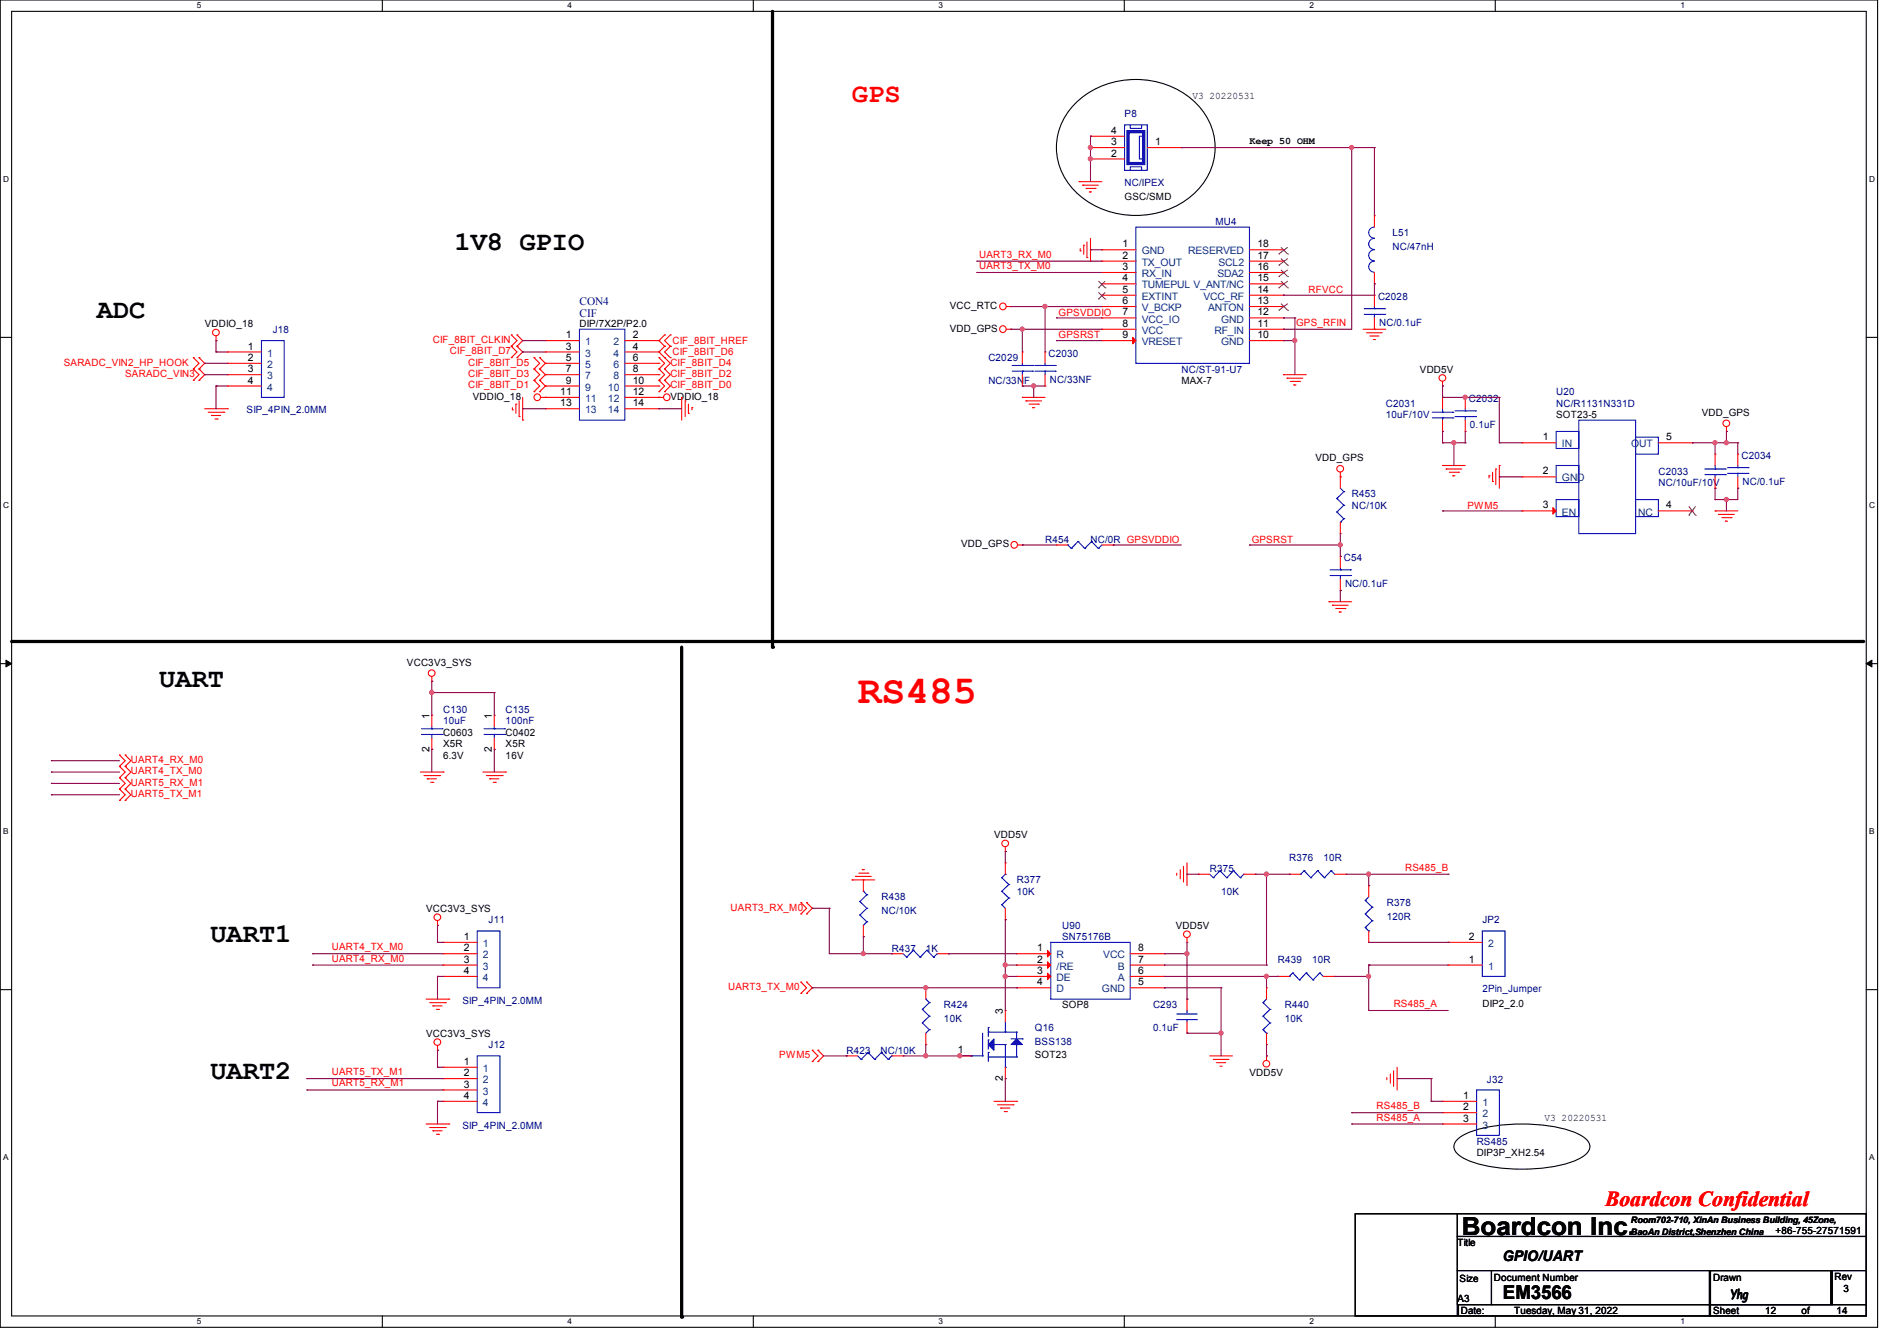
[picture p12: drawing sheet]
<svg xmlns="http://www.w3.org/2000/svg" width="297mm" height="210mm" viewBox="0 0 297 210" stroke-linecap="round" stroke-linejoin="round" font-family="sans-serif">
<path d="M0 0h294v207.9h-294zM1.8 1.8h290.4v204.3h-290.4z" fill="none" stroke="#000" stroke-width=".17"/>
<g fill="#fff">
<path d="M30.8 .2h.7v1.4h-.7z"/>
<path d="M30.8 206.2h.7v1.4h-.7z"/>
</g>
<path d="M59.9 0v1.8M59.9 206.1v1.8" fill="none" stroke="#000" stroke-width=".17"/>
<g fill="#fff">
<path d="M88.9 .2h.6v1.4h-.6z"/>
<path d="M88.9 206.2h.6v1.4h-.6z"/>
</g>
<path d="M117.9 0v1.8M117.9 206.1v1.8" fill="none" stroke="#000" stroke-width=".17"/>
<g fill="#fff">
<path d="M146.9 .2h.7v1.4h-.7z"/>
<path d="M146.9 206.2h.7v1.4h-.7z"/>
</g>
<path d="M176 0v1.8M176 206.1v1.8" fill="none" stroke="#000" stroke-width=".17"/>
<g fill="#fff">
<path d="M205 .2h.7v1.4h-.7z"/>
<path d="M205 206.2h.7v1.4h-.7z"/>
</g>
<path d="M234.1 0v1.8M234.1 206.1v1.8" fill="none" stroke="#000" stroke-width=".17"/>
<g fill="#fff">
<path d="M263.1 .2h.7v1.4h-.7z"/>
<path d="M263.1 206.2h.7v1.4h-.7z"/>
<path d="M.5 27.3h.9v1.4h-.9z"/>
<path d="M292.7 27.3h.8v1.4h-.8z"/>
<path d="M.5 78.4h.9v1.4h-.9z"/>
<path d="M292.7 78.4h.8v1.4h-.8z"/>
</g>
<path d="M0 52.8h1.8M292.2 52.8h1.8" fill="none" stroke="#000" stroke-width=".17"/>
<g fill="#fff">
<path d="M.5 129.5h.8v1.4h-.8z"/>
<path d="M292.7 129.5h.8v1.4h-.8z"/>
</g>
<path d="M0 103.9h1.8M292.2 103.9h1.8" fill="none" stroke="#000" stroke-width=".17"/>
<path d="M.9 103.4l.9 .5-.9 .5zM292.2 103.9l.9-.5v1z" fill="#000" stroke="#000" stroke-width=".16"/>
<g fill="#fff">
<path d="M.5 180.5h.8v1.4h-.8z"/>
<path d="M292.7 180.5h.8v1.4h-.8z"/>
</g>
<g fill="none" stroke="#000" stroke-width=".17">
<path d="M168.1 16.4a13.8 13.8 0 0 1 19.4 0 9.6 9.6 0 0 1-.9 14.2 13.9 13.9 0 0 1-18.5-.8 9.5 9.5 0 0 1 0-13.4zM0 155h1.8M292.2 155h1.8M228.1 178.5a10.5 10.5 0 0 1 5.7-2.1 27.7 27.7 0 0 1 12.5 .8 4.3 4.3 0 0 1 2.5 1.8 1.64 1.64 0 0 1-.9 2 14.8 14.8 0 0 1-6.6 1.9 26.5 26.5 0 0 1-11.1-1 4.3 4.3 0 0 1-2.5-1.8l-.1-.5 .1-.6zM212.2 190.1h16v16h-16zM228.2 190.1h64v3.5h-64zM228.2 193.6h64v5.4h-64zM228.2 199h5.3v5.3h-5.3zM233.5 199h53.4v5.3h-53.4zM267.6 199h.1M267.6 199v5.3M267.8 199h18.8v5.3h-18.8z"/>
<path d="M286.9 199h5.3v5.3h-5.3zM228.3 204.3h39.5v1.8h-39.5zM267.6 204.3h24.6v1.8h-24.6z"/>
</g>
<path d="M120.9 1.8v99.5M1.8 100.5h289.8M106.7 101.3v104.9" fill="none" stroke="#000" stroke-width=".51"/>
<g fill="#000">
<circle cx="120.9" cy="101.3" r=".25"/>
<circle cx="291.6" cy="100.5" r=".25"/>
<circle cx="106.7" cy="206.2" r=".25"/>
</g>
<g fill="none" stroke="#f00" stroke-width=".17">
<path d="M169 28.4h.1M169 28.4h3.5M169.1 39.3h.1M169.1 38.9v.4M169.5 29h.1M169.5 29h2.5M169.7 38.4h.1M169.7 38.4v1.4M170 29.5h1.4M170.2 37.9v2.4M170.6 30.1h.1M170.6 30.1h.3"/>
<path d="M170.7 24.9h.1M170.7 23.1h.1M170.7 21.3h.1M170.7 37.3v3.6M170.7 23.1h5.4M170.7 24.9h5.4M170.7 21.3h5.4M171.4 29.5h.1M172.5 39.1h.1M172.5 39.1h5.3M179.6 23.1h5.4M185 23.1h.1"/>
<path d="M195.6 39.1h5.4M201 39.1h.1M215.2 33.8h.1M215.2 33.8v1.8M30.3 56h.1M30.3 57.8h.1M30.3 59.6h.1M30.3 56l.9 .9-.9 .9M30.3 57.8l.9 .9-.9 .9M31.2 57.8h.1M31.2 56h.1M31.2 59.6h.1"/>
<path d="M31.2 56l.8 .9-.8 .9M31.2 57.8l.8 .9-.8 .9M33.8 53.3h.1M33.8 52.6v.7M35.6 55.1h.1M35.6 56.9h.1M35.6 58.7h.1M35.6 58.7h5.3M35.6 55.1h5.3M35.6 56.9h5.3M80.1 52.5h.1M80.1 54.2h.1"/>
<path d="M80.1 56h.1M80.1 52.5l.8 .8-.8 .9M80.1 54.2l.8 .9-.8 .9M80.9 54.2h.1M80.9 52.5h.1M80.9 56h.1M80.9 52.5l.9 .8-.9 .9M80.9 54.2l.9 .9-.9 .9M83.6 56h.1M83.6 57.8h.1M83.6 59.6h.1M83.6 56l.9 .9-.9 .9"/>
<path d="M83.6 57.8l.9 .9-.9 .9M83.6 59.6l.9 .9-.9 .8M84.5 57.8h.1M84.5 56h.1M84.5 59.6h.1M84.5 56l.9 .9M84.5 57.8l.9 .9M84.5 59.6l.9 .9M85.4 53.3h.1M85.4 55.1h.1M85.4 56.9h.1M85.4 58.7h.1"/>
<path d="M85.4 58.7h5.3M85.4 56.9l-.9 .9M85.4 58.7l-.9 .9M85.4 55.1h5.3M85.4 56.9h5.3M85.4 53.3h5.3M97.8 58.7h5.4M97.8 55.1h5.4M97.8 56.9h5.4M97.8 53.3h5.4M103.2 57.8h.1M103.2 56h.1"/>
<path d="M103.2 59.6h.1M103.2 53.3h.1M103.2 55.1h.1M103.2 56.9h.1M103.2 58.7h.1M103.2 55.1l1.7 1.8-.8 .9M103.2 56l.9 .9-.9 .9M103.2 57.8l.9 .9-.9 .9M103.2 59.6l.9 .9-.9 .8M103.2 53.3l.9 .9M104.1 54.2h.1M104.1 56h.1"/>
<path d="M104.1 57.8h.1M104.1 59.6h.1M104.1 52.5h.1M104.1 54.2l-.9 .9M104.1 57.8l.8 .9-.8 .9M104.1 59.6l.8 .9-.8 .8M104.1 52.5l-.9 .8M104.9 56h.1M104.9 54.2h.1M104.9 52.5h.1M104.9 54.2l-.8 .9 .8 .9M104.9 52.5l-.8 .8 .8 .9"/>
<path d="M157.6 48h.7M157.6 51.6h.7M158.3 48h.1M158.3 51.6h.1M160.1 55.1h.1M160.1 55.1v1.8M160.1 58.7v1.8M163.6 55.1h.1M163.6 55.1v1.8M163.6 58.7v1.8M170.2 40.3h.1M170.7 40.9h.1"/>
<path d="M172.5 53.3h.1M172.5 49.8h.1M172.5 51.6h.1M172.5 42.7h.1M172.5 44.4h.1M172.5 46.2h.1M172.5 48h.1M172.5 40.9h.1M172.5 48h5.3M172.5 51.6h5.3M172.5 53.3h5.3M172.5 49.8h5.3"/>
<path d="M172.5 46.2h5.3M172.5 42.7h5.3M172.5 44.4h5.3M172.5 40.9h5.3M195.6 48h5.4M195.6 51.6h5.4M195.6 53.3h5.4M195.6 49.8h5.4M195.6 46.2h5.4M195.6 42.7h5.4M195.6 44.4h5.4M195.6 40.9h5.4"/>
<path d="M201 58.7h.1M201 46.2h.1M201 53.3h.1M201 51.6h.1M201 49.8h.1M201 48h.1M201 44.4h.1M201 42.7h.1M201 40.9h.1M201 58.7h3.5M201.5 59.2h.1M201.5 59.2h2.5"/>
<path d="M202 59.7h1.5M203.5 59.7h.1M213.4 51.6h3.6M214 52.1h2.4M214.5 52.6h1.4M215 53.2h.3M215.2 46.2h.1M215.2 51.6h.1M215.2 44.4h.1M215.2 42.7v1.7M215.2 46.2v1.8M215.2 49.8v1.8"/>
<path d="M225.8 59.7v.8M32 64h3.6M32.6 64.6h2.5M33.1 65.1h.1M33.1 65.1h1.4M33.7 65.6h.3M34 65.6h.1M35.1 64.6h.1M35.6 64h.1M35.6 60.5h.1M35.6 60.5h5.3M80.2 64.2h.1"/>
<path d="M80.2 63.8v.4M80.8 63.3h.1M80.8 63.3v1.4M81.3 65.2h.1M81.3 62.8v2.4M81.8 65.8h.1M81.8 62.2v3.6M83.6 61.3h.1M84.5 61.3h.1M84.7 62.2h6M85.4 62.2h.1M85.4 60.5h.1"/>
<path d="M85.4 64h.1M85.4 64h5.3M85.4 60.5l-.9 .8M85.4 60.5h5.3M97.8 64h5.4M97.8 62.2h6.1M97.8 60.5h5.4M103.2 62.2h.1M103.2 61.3h.1M103.2 60.5h.1M103.2 64h.1M104.1 61.3h.1"/>
<path d="M106.7 62.2h.1M106.7 62.2v3.6M107.3 62.8h.1M107.3 62.8v2.4M107.8 64.7h.1M107.8 63.3v1.4M108.3 63.8h.1M108.3 63.8v.4M160.1 62.2h.1M160.1 60.5h.1M160.1 62.2h3.5M160.6 62.8h.1"/>
<path d="M160.6 62.8h2.5M161.1 63.3h1.5M161.7 63.8h.1M161.7 63.8h.3M162.6 63.3h.1M163.6 60.5h.1M202.6 60.3h.1M202.6 60.3h.3M209.8 74.7h.1M209.8 74v2.5M225.8 60.5h.1M225.8 72.9h.1"/>
<path d="M225.8 67.6h.1M225.8 62.2h.1M225.8 62.2v1.8M225.8 65.8v1.8M225.8 72.9h3.6M226.4 73.4h.1M226.4 73.4h2.5M226.9 74h1.4M227.5 74.5h.1M227.5 74.5h.3M228.3 74h.1M229.4 62.2h.1"/>
<path d="M229.4 67.6h.1M229.4 62.2v1.8M229.4 65.8v1.8M233.1 74.5h.1M233.1 74.5v.3M233.7 75.4h.1M233.7 74v1.4M234.2 73.4h.1M234.2 73.4v2.5M234.7 72.9h.1M234.7 72.9v3.6M238.3 69.3h.1"/>
<path d="M238.3 74.7h.1M238.3 69.3h5.3M238.3 74.7h5.3M259.6 69.3h5.4M265 69.3h.1M268.5 76.5h.1M268.5 71.1h.1M268.5 71.1v1.8M268.5 74.7v1.8M270.3 67.6h.1M270.3 66.8v.8M272.1 71.1h.1"/>
<path d="M272.1 76.5h.1M272.1 71.1v1.8M272.1 74.7v1.8M159.3 85.3h.8M160.1 85.3h.1M165.4 85.3h.1M165.4 85.3h1.8M172.5 85.3h1.8M174.3 85.3h.1M208.1 94.2h.1M208.1 94.2h3.5M208.6 94.8h.1"/>
<path d="M208.6 94.8h2.5M209.1 95.3h1.5M209.7 95.8h.1M209.7 95.8h.3M209.8 83.6h.1M209.8 87.1h.1M209.8 92.5h.1M209.8 81.8v1.8M209.8 87.1v1.8M209.8 90.7v1.8M210.6 95.3h.1M238.3 80h.1"/>
<path d="M238.3 80h5.3M259.6 80h5.4M265 80h.1M268.5 80h.1M268.5 80h3.6M269.1 80.6h.1M269.1 80.6h2.4M269.6 81.1h1.4M270.1 81.6h.1M270.1 81.6h.4M271 81.1h.1M18.7 118.2h.1"/>
<path d="M18.7 118.2l.9 .9-.9 .9M19.6 118.2h.1M19.6 118.2l.9 .9-.9 .9M67.6 106.7h.1M67.6 112h.1M67.6 117.3h.1M67.6 106v.7M67.6 112v1.8M67.6 115.6v1.7M77.4 112h.1M77.4 117.3h.1M77.4 112v1.8"/>
<path d="M77.4 115.6v1.7M18.7 125.3h.1M18.7 123.6h.1M18.7 120h.1M18.7 121.8h.1M18.7 123.6l.9 .9-.9 .8M18.7 120l.9 .9-.9 .9M18.7 121.8l.9 .9-.9 .9M19.6 125.3h.1M19.6 123.6h.1M19.6 120h.1M19.6 121.8h.1"/>
<path d="M19.6 123.6l.9 .9-.9 .8M19.6 120l.9 .9-.9 .9M19.6 121.8l.9 .9-.9 .9M65.8 120.9h3.6M66.4 121.5h2.4M66.9 122h.1M66.9 122h1.4M67.4 122.5h.4M67.8 122.5h.1M68.8 121.5h.1M69.4 120.9h.1M75.6 120.9h3.6"/>
<path d="M76.2 121.5h2.4M76.7 122h.1M76.7 122h1.4M77.2 122.5h.4M77.6 122.5h.1M78.6 121.5h.1M79.2 120.9h.1M133.4 137.8h.1M133.4 137.8h3.5M133.9 137.2h.1M133.9 137.2h2.5M134.5 136.7h1.4"/>
<path d="M135 136.2h.1M135 136.2h.3M135.2 137.8h.1M135.2 137.8v1.8M135.9 136.7h.1M157.4 133.3h.1M157.4 135.1h.1M157.4 132.6v.7M157.4 135.1v1.8M184.2 136.7v.4M184.8 136.2v1.4M185.3 135.7v2.4"/>
<path d="M185.8 135.1v3.6M187.6 136.9h.1M187.6 136.9h1.8M194.7 136.9h1.8M196.5 136.9h.1M201.8 136.9h.1M201.8 136.9h1.8M209 136.9h1.7M210.7 136.9h.1M214.3 138.7h.1M214.3 138.7v1.8M66.7 156.5h3.6"/>
<path d="M67.3 157h2.4M67.8 157.5h.1M67.8 157.5h1.4M68.3 158.1h.4M68.5 144.9h.1M68.5 144.2v.7M68.7 158.1h.1M69.4 147.6h.1M69.4 149.4h.1M69.4 151.1h.1M69.4 152.9h.1M69.4 151.1h5.3"/>
<path d="M69.4 147.6h5.3M69.4 149.4h5.3M69.4 152.9h5.3M69.7 157h.1M70.3 156.5h.1M125.4 143.1h.1M125.4 141.4h.1M125.4 153.8h.1M125.4 155.6h.1M125.4 141.4l.9 .8-.9 .9M125.4 153.8l.9 .9-.9 .9M126.3 141.4h.1"/>
<path d="M126.3 143.1h.1M126.3 155.6h.1M126.3 153.8h.1M126.3 141.4l.9 .8-.9 .9M126.3 153.8l.9 .9-.9 .9M135.2 146.7h.1M135.2 144.9v1.8M139.6 149.4h.1M139.6 149.4h1.8M144.9 154.7h.1M144.9 154.7v1.8M146.7 149.4h1.8"/>
<path d="M148.5 149.4h.1M157.4 158.2h.1M157.4 144h.1M157.4 142.2v1.8M157.4 158.2v1.8M159.2 149.4h.1M159.2 151.1h.1M159.2 152.9h.1M159.2 154.7h.1M159.2 151.1h5.3M159.2 149.4h5.3M159.2 152.9h5.3"/>
<path d="M159.2 154.7h5.3M177 151.1h5.3M177 149.4h5.3M177 152.9h5.3M177 154.7h5.3M182.3 154.7h.1M182.3 152.9h.1M182.3 151.1h.1M182.3 149.4h.1M185.8 147.6h.1M185.8 156.5h.1M185.8 146.9v.7"/>
<path d="M185.8 156.5v1.7M198.3 154.7h.1M198.3 154.7v1.8M200.1 152.9h.1M200.1 152.9h1.7M207.2 152.9h1.8M209 152.9h.1M214.3 147.6h.1M214.3 145.8v1.8M226.7 151.1h.1M226.7 147.6h.1M226.7 151.1h5.4"/>
<path d="M226.7 147.6h5.4M66.7 176h3.6M67.3 176.6h2.4M67.8 177.1h.1M67.8 177.1h1.4M68.3 177.6h.4M68.5 164.5h.1M68.5 163.7v.8M68.7 177.6h.1M69.4 167.1h.1M69.4 168.9h.1M69.4 170.7h.1"/>
<path d="M69.4 172.5h.1M69.4 172.5h5.3M69.4 167.1h5.3M69.4 168.9h5.3M69.4 170.7h5.3M69.7 176.6h.1M70.3 176h.1M127.2 164.5h.1M127.2 166.2h.1M127.2 164.5l.9 .9-.9 .8M128.1 166.2h.1M128.1 164.5h.1"/>
<path d="M128.1 164.5l.8 .9-.8 .8M132.5 165.4h.1M132.5 165.4h1.8M139.6 165.4h1.8M141.4 165.4h.1M144.9 163.6h.1M144.9 161.8v1.8M150.3 165.4h.1M150.3 165.4h1.8M155.6 172.5h3.6M156.2 173h2.4M156.7 173.5h.1"/>
<path d="M156.7 173.5h1.4M157.2 174.1h.4M157.4 168.9h.1M157.4 167.1v1.8M157.6 174.1h.1M158.6 173h.1M159.2 172.5h.1M185.8 161.8h.1M185.8 160v1.8M189.4 165.4h3.6M189.9 165.9h2.5M190.5 166.4h1.4"/>
<path d="M191 167h.3M198.3 165.4h.1M198.3 163.6h.1M198.3 161.8v1.8M198.3 165.4v.7M217.1 168.7v.4M217.7 168.2v1.4M218.2 167.7v2.4M218.7 167.1v3.6M225.8 172.5h.1M225.8 174.2h.1M225.8 176h.1"/>
<path d="M225.8 176h5.4M225.8 172.5h5.4M225.8 174.2h5.4"/>
<circle cx="33.8" cy="52.1" r=".52"/>
<circle cx="157" cy="48" r=".52"/>
<circle cx="157" cy="51.5" r=".52"/>
<circle cx="225.8" cy="59.2" r=".52"/>
<circle cx="84.1" cy="62.2" r=".52"/>
<circle cx="104.4" cy="62.2" r=".52"/>
<circle cx="209.8" cy="73.4" r=".52"/>
<circle cx="270.3" cy="66.3" r=".52"/>
<circle cx="158.8" cy="85.3" r=".52"/>
<circle cx="67.6" cy="105.4" r=".52"/>
<circle cx="157.4" cy="132.1" r=".52"/>
<circle cx="68.5" cy="143.6" r=".52"/>
<circle cx="185.8" cy="146.3" r=".52"/>
<circle cx="68.5" cy="163.2" r=".52"/>
<circle cx="198.3" cy="166.6" r=".52"/>
</g>
<g fill="none" stroke="#00f" stroke-width=".17">
<path d="M176.1 19.6h3.5v7.1h-3.5zM177 19.6v.5h1.7v-.5M177 26.7v-.6h1.7v.6M177.8 35.6h17.8v21.3h-17.8zM178.4 21.3h.7v3.6h-.7zM215.2 39.1a.87 .87 0 0 0-.9 .9 .87 .87 0 0 0 .9 .9M215.2 37.3a.87 .87 0 0 0-.9 .9 .87 .87 0 0 0 .9 .9M215.2 35.6a.87 .87 0 0 0-.9 .8 .87 .87 0 0 0 .9 .9M40.9 53.3h3.6v8.9h-3.6zM90.7 51.6h7.1v14.2h-7.1zM158.5 58.1h3.2M158.5 57.2h3.2"/>
<path d="M160.1 57.2h.1M160.1 58.1h.1M160.1 56.9v.3M160.1 58.1v.6M161.7 58.1h.1M161.7 57.2h.1M162 58.1h3.2M162 57.2h3.2M163.6 57.2h.1M163.6 58.1h.1M163.6 56.9v.3M163.6 58.1v.6"/>
<path d="M165.2 58.1h.1M165.2 57.2h.1M213.6 49.2h3.2M213.6 48.3h3.2M215.2 48.3h.1M215.2 49.2h.1M215.2 40.9a.87 .87 0 0 0-.9 .9 .87 .87 0 0 0 .9 .8M215.2 48v.3M215.2 49.2v.6M216.8 49.2h.1M216.8 48.3h.1M209.3 78.1h.1"/>
<path d="M209.3 78.1l1.1 1M209.8 76.5l.6 .5M210.4 77h.1M210.4 79.1h.1M210.4 77l-1.1 1.1M210.4 79.1l-1.1 1.1M224.2 64.6h3.3M224.2 65.4h3.3M225.8 65.4h.1M225.8 64.6h.1M225.8 64v.6M225.8 65.4v.4"/>
<path d="M227.5 64.6h.1M227.5 65.4h.1M227.8 65.2h3.2M227.8 64.3h3.2M229.4 64.3h.1M229.4 65.2h.1M229.4 64v.3M229.4 65.2v.6M231 65.2h.1M231 64.3h.1M243.6 67.6h3.6v2.6h-3.6zM243.6 72.9h3.6v2.7h-3.6z"/>
<path d="M243.6 78.2h3.6v2.7h-3.6zM247.2 65.8h8.9v17.8h-8.9zM256.1 68.5h3.5v2.6h-3.5zM256.1 78.2h3.5v2.7h-3.5zM266.9 73.4h3.2M266.9 74.3h3.2M268.5 74.3h.1M268.5 73.4h.1M268.5 72.9v.5M268.5 74.3v.4M270.1 73.4h.1M270.1 74.3h.1"/>
<path d="M270.5 74.1h3.2M270.5 73.2h3.2M272.1 73.2h.1M272.1 74.1h.1M272.1 72.9v.3M272.1 74.1v.6M273.7 74.1h.1M273.7 73.2h.1M167.2 85.3h.1M167.2 85.3l.5 .6M167.7 85.9h.1M168.8 84.8h.1"/>
<path d="M168.8 84.8l1 1.1M168.8 84.8l-1.1 1.1M169.8 85.9h.1M170.9 84.8h.1M170.9 84.8l1.1 1.1M170.9 84.8l-1.1 1.1M172 85.9h.1M172.5 85.3l-.5 .6M208.2 90.1h3.3M208.2 89.2h3.3M209.3 80.2h.1M209.3 80.2l1.1 1"/>
<path d="M209.8 81.8h.1M209.8 89.2h.1M209.8 90.1h.1M209.8 88.9v.3M209.8 90.1v.6M210.4 81.2h.1M210.4 81.2l-.6 .6M211.5 90.1h.1M211.5 89.2h.1M66 115h3.2M66 114.1h3.2M67.6 114.1h.1"/>
<path d="M67.6 115h.1M67.6 113.8v.3M67.6 115v.6M69.2 115h.1M69.2 114.1h.1M75.8 115h3.2M75.8 114.1h3.2M77.4 114.1h.1M77.4 115h.1M77.4 113.8v.3M77.4 115v.6M79 115h.1"/>
<path d="M79 114.1h.1M135.2 139.6h.1M135.2 139.6l.5 .5M156.8 139.6h.1M156.8 137.5h.1M156.8 139.6l1.1 1M156.8 137.5l1.1 1M157.4 136.9h.1M157.4 136.9l-.6 .6M157.9 138.5h.1M157.9 138.5l-1.1 1.1M189.4 136.9l.5 .6"/>
<path d="M189.9 137.5h.1M191 136.4h.1M191 136.4l-1.1 1.1M191 136.4l1.1 1.1M192.1 137.5h.1M193.1 136.4h.1M193.1 136.4l-1 1.1M193.1 136.4l1.1 1.1M194.2 137.5h.1M194.7 136.9h.1M194.7 136.9l-.5 .6M203.6 136.9h.1"/>
<path d="M204.2 136.4h.1M204.2 136.4l1 1.1M204.2 136.4l-.6 .5M205.2 137.5h.1M206.3 136.4h.1M206.3 136.4l1 1.1M206.3 136.4l-1.1 1.1M207.3 137.5h.1M208.4 136.4h.1M208.4 136.4l.6 .5M208.4 136.4l-1.1 1.1M74.7 145.8h3.6v8.9h-3.6z"/>
<path d="M134.6 143.3h.1M134.6 141.2h.1M134.6 143.3l1.1 1.1M134.6 141.2l1.1 1M135.7 144.4h.1M135.7 142.2h.1M135.7 140.1h.1M135.7 144.4l-.5 .5M135.7 142.2l-1.1 1.1M135.7 140.1l-1.1 1.1M141.4 149.4l.5 .5M141.9 149.9h.1"/>
<path d="M143 148.8h.1M143 148.8l-1.1 1.1M143 148.8l1.1 1.1M144.1 149.9h.1M144.4 158.1h.1M144.4 158.1l1.1 1M144.9 156.5h.1M144.9 156.5l.6 .5M145.1 148.8h.1M145.1 148.8l-1 1.1M145.1 148.8l1.1 1.1M145.5 159.1h.1"/>
<path d="M145.5 157h.1M145.5 159.1l-1.1 1.1M145.5 157l-1.1 1.1M146.2 149.9h.1M146.7 149.4h.1M146.7 149.4l-.5 .5M156.8 141.7h.1M156.8 141.7l.6 .5M157.9 140.6h.1M157.9 140.6l-1.1 1.1M164.5 147.6h12.5v8.9h-12.5zM184.2 158.8h3.3"/>
<path d="M184.2 159.7h3.3M185.8 158.2v.6M185.8 159.7v.3M197.7 157h.1M197.7 159.1h.1M197.7 157l1.1 1.1M197.7 159.1l1.1 1.1M198.3 156.5l-.6 .5M198.8 158.1h.1M198.8 158.1l-1.1 1M201.8 152.9h.1M202.4 152.4h.1"/>
<path d="M202.4 152.4l-.6 .5M202.4 152.4l1.1 1.1M203.5 153.5h.1M204.5 152.4h.1M204.5 152.4l1.1 1.1M204.5 152.4l-1 1.1M205.6 153.5h.1M206.6 152.4h.1M206.6 152.4l.6 .5M206.6 152.4l-1 1.1M213.7 141h.1M213.7 143.1h.1"/>
<path d="M213.7 145.2h.1M213.7 141l1.1 1.1M213.7 143.1l1.1 1.1M213.7 145.2l.6 .6M214.3 145.8h.1M214.3 140.5l-.6 .5M214.8 142.1h.1M214.8 144.2h.1M214.8 142.1l-1.1 1M214.8 144.2l-1.1 1M232.1 145.8h3.5v7.1h-3.5zM74.7 165.4h3.6v8.8h-3.6z"/>
<path d="M134.3 165.4l.5 .5M134.8 165.9h.1M135.9 164.8h.1M135.9 164.8l-1.1 1.1M135.9 164.8l1 1.1M136.9 165.9h.1M138 164.8h.1M138 164.8l-1.1 1.1M138 164.8l1.1 1.1M139.1 165.9h.1M139.6 165.4h.1M139.6 165.4l-.5 .5"/>
<path d="M144.4 160.2h.1M144.4 160.2l1.1 1M145.5 161.2h.1M145.5 161.2l-.6 .6M152.1 165.4h.1M152.1 165.4h1.7M153.8 165.4h.1M153.8 161.8v3.6M154.7 164.8h.1M154.7 162.9h.1M154.7 160.9h.1M154.7 161.6h.1"/>
<path d="M154.7 160.9v1.4M154.7 162.9v1.4M154.7 164.8v1.4M154.7 165.5h4.5M154.7 161.6h4.5M155.6 163.6h1.8M157.4 161.6h.1M157.4 163.6h.1M157.4 167.1h.1M157.4 160v1.6M157.4 163.6v3.5M158.3 162.7h1.8"/>
<path d="M159.2 165.5h.1M159.2 163.6h.1M159.2 161.6h.1M159.2 161.6v1.1M159.2 163.6v1.9M160.1 162.7h.1M197.7 161.2h.1M197.7 161.2l.6 .6M198.3 161.8h.1M198.8 160.2h.1M198.8 160.2l-1.1 1M231.2 170.7h3.5v7.1h-3.5z"/>
</g>
<g fill="#00f" stroke="#00f" stroke-width=".17">
<path d="M154.7 163.6l.9-.9v1.8z"/>
<path d="M159.2 162.7l.9 .9h-1.8z"/>
</g>
<g fill="#f00" stroke="#f00" stroke-width=".17">
<path d="M164 148.8l.5 .6-.5 .5z"/>
<path d="M164 150.6l.5 .5-.5 .5z"/>
<path d="M164 152.4l.5 .5-.5 .5z"/>
<path d="M243.1 79.5l.5 .5-.5 .5z"/>
<path d="M177.3 52.8l.5 .5-.5 .5z"/>
</g>
<path d="M176.6 20.6h2.5v5h-2.5z" fill="none" stroke="#00f" stroke-width=".51"/>
<g fill="none" stroke="#804000" stroke-width=".16">
<path d="M200.2 39.8h.1M200.6 38.7l1 1.1M201.6 39.8h.1M201.6 38.7l-1.4 1.1M172 45.1h.1M172 46.8h.1M172 44l1 1.1M172 45.8l1 1M173 45.1h.1M173 46.8h.1M173 44l-1 1.1M173 45.8l-1 1"/>
<path d="M200.2 48.6h.1M200.2 45.1h.1M200.2 43.3h.1M200.2 41.5h.1M200.6 47.5l1 1.1M200.6 44l1 1.1M200.6 42.3l1 1M200.6 40.5l1 1M201.6 48.6h.1M201.6 45.1h.1M201.6 43.3h.1M201.6 41.5h.1"/>
<path d="M201.6 47.5l-1.4 1.1M201.6 44l-1.4 1.1M201.6 42.3l-1.4 1M201.6 40.5l-1.4 1M264.4 79.3l1.1 1.4M265.5 79.3l-1.1 1.4M264.4 80.7h.1M265.5 80.7h.1"/>
</g>
<g fill="none" stroke="#800040" stroke-width=".17">
<path d="M170.7 21.3h.1M170.7 23.1h.1M170.7 24.9h.1M170.7 39.1h.1M170.7 21.3v7.1M170.7 39.1h1.8M185 23.1h.1M185 23.1h30.2M211.6 23.1h.1M211.6 23.1v28.5h-10.6M215.2 23.1h.1M215.2 23.1v10.7"/>
<path d="M32 56.9h.1M32 58.7h.1M32 56.9h3.6M32 58.7h3.6M33.8 55.1h.1M33.8 53.3h.1M33.8 53.3v1.8M33.8 55.1h1.8M81.8 53.3h.1M81.8 55.1h.1M81.8 55.1h3.6M81.8 53.3h3.6"/>
<path d="M153 40.9h.1M153 42.7h.1M153 40.9h19.5M153 42.7h19.5M158.3 48h.1M158.3 51.6h.1M158.3 48h14.2M158.3 51.6h14.2M160.1 51.6h.1M160.1 51.6v3.5M163.6 48h.1M163.6 48v7.1"/>
<path d="M165.4 49.8h.1M165.4 53.3h.1M165.4 53.3h7.1M165.4 49.8h7.1M201 46.2h.1M201 49.8h.1M201 51.6h.1M201 53.3h.1M201 53.3h1.7M201 49.8h1.7M202.7 49.8h.1M202.7 53.3h.1"/>
<path d="M202.7 49.8v8.9M215.2 44.4h.1M215.2 44.4v1.8h-14.2M33.8 60.5h.1M33.8 60.5v3.5M33.8 60.5h1.8M81.8 64h.1M81.8 64h3.6M103.2 64h.1M103.2 64h3.5M160.1 60.5h.1M160.1 60.5h3.5"/>
<path d="M161.8 60.5h.1M161.8 60.5v1.7M225.8 60.5h.1M225.8 62.2h.1M225.8 69.3h.1M225.8 67.6h.1M225.8 60.5v1.7M225.8 67.6v1.7M225.8 62.2h8.9M225.8 69.3h3.6M227.6 69.3h.1M227.6 69.3v3.6"/>
<path d="M229.4 62.2h.1M229.4 69.3h.1M229.4 67.6v1.7M234.7 62.2h.1M234.7 69.3h.1M234.7 74.7h.1M234.7 62.2v7.1M234.7 69.3h3.6M234.7 74.7h3.6M265 69.3h.1M265 69.3h7.1M268.5 69.3h.1"/>
<path d="M268.5 76.5h.1M268.5 78.2h.1M268.5 69.3v1.8M268.5 76.5v1.7M270.3 67.6h.1M270.3 69.3h.1M270.3 78.2h.1M270.3 67.6v1.7M270.3 78.2v1.8M272.1 69.3h.1M272.1 76.5h.1M272.1 69.3v1.8"/>
<path d="M272.1 76.5v1.7h-3.6M160.1 85.3h.1M160.1 85.3h5.3M174.3 85.3h.1M174.3 85.3h10.7M195.6 85.3h.1M195.6 85.3h14.2M209.8 92.5h.1M209.8 85.3h.1M209.8 87.1h.1M209.8 83.6v3.5M209.8 92.5v1.7"/>
<path d="M225.8 80h.1M225.8 80h12.5M8 119.1h.1M8 119.1h10.7M67.6 108.5h.1M67.6 117.3h.1M67.6 106.7h.1M67.6 108.5h9.8M67.6 106.7v5.3M67.6 117.3v3.6M77.4 108.5h.1M77.4 117.3h.1"/>
<path d="M77.4 108.5v3.5M77.4 117.3v3.6M8 124.5h.1M8 122.7h.1M8 120.9h.1M8 124.5h10.7M8 122.7h10.7M8 120.9h10.7M157.4 133.3h.1M157.4 133.3v1.8M185.8 136.9h.1M185.8 136.9h1.8"/>
<path d="M196.5 136.9h5.3M198.3 136.9h.1M198.3 136.9v14.2M201.8 136.9h.1M210.7 136.9h16M214.3 136.9h.1M214.3 138.7h.1M214.3 136.9v1.8M226.7 136.9h.1M48.9 149.4h.1M48.9 151.1h.1M48.9 149.4h20.5"/>
<path d="M48.9 151.1h20.5M68.5 152.9h.1M68.5 147.6h.1M68.5 144.9h.1M68.5 144.9v2.7M68.5 152.9v3.6M68.5 152.9h.9M68.5 147.6h.9M127.2 142.2h.1M127.2 154.7h.1M127.2 142.2h2.6M127.2 154.7h32"/>
<path d="M129.8 142.2h.1M129.8 142.2v7.2h9.8M135.2 149.4h.1M135.2 146.7h.1M135.2 146.7v2.7M139.6 149.4h.1M148.5 149.4h.1M148.5 149.4h10.7M157.4 144h.1M157.4 151.1h.1M157.4 152.9h.1M157.4 152.9h1.8"/>
<path d="M157.4 151.1h1.8M157.4 144v14.2M159.2 154.7h.1M182.3 154.7h.1M182.3 152.9h17.8M182.3 149.4h3.5M182.3 151.1h16M182.3 154.7h8.9M185.8 149.4h.1M185.8 156.5h.1M185.8 147.6v8.9M191.2 154.7h.1"/>
<path d="M191.2 154.7v10.7M198.3 151.1h.1M198.3 152.9h.1M198.3 152.9v1.8M200.1 152.9h.1M209 152.9h5.3M214.3 151.1h.1M214.3 152.9h.1M214.3 158.2h.1M214.3 147.6h12.4M214.3 151.1h12.4M214.3 151.1v7.1"/>
<path d="M214.3 158.2h12.4M226.7 147.6h.1M48 168.9h.1M48 170.7h.1M48 168.9h21.4M48 170.7h21.4M68.5 172.5h.1M68.5 167.1h.1M68.5 164.5h.1M68.5 164.5v2.6M68.5 172.5v3.5M68.5 172.5h.9"/>
<path d="M68.5 167.1h.9M128.9 165.4h3.6M132.5 165.4h.1M141.4 165.4h10.7M144.9 165.4h.1M144.9 163.6v1.8M150.3 165.4h.1M152.1 165.4h.1M157.4 168.9h.1M157.4 168.9v3.6M185.8 161.8h.1M185.8 161.8h5.4"/>
<path d="M191.2 161.8h.1M198.3 165.4h.1M198.3 163.6v1.8M211.6 174.2h.1M211.6 176h.1M211.6 174.2h14.2M211.6 176h14.2M218.7 168.9h.1M218.7 168.9h5.4M224.1 172.5h.1M224.1 168.9h.1M224.1 172.5h1.7"/>
<path d="M224.1 168.9v3.6"/>
</g>
<g fill="#f0f" stroke="#f0f" stroke-width=".17">
<circle cx="67.6" cy="108.4" r=".32"/>
<circle cx="198.3" cy="136.9" r=".32"/>
<circle cx="214.3" cy="136.9" r=".32"/>
<circle cx="157.4" cy="151.1" r=".32"/>
<circle cx="135.1" cy="149.3" r=".32"/>
<circle cx="185.8" cy="149.3" r=".32"/>
<circle cx="157.4" cy="152.9" r=".32"/>
<circle cx="198.3" cy="152.9" r=".32"/>
<circle cx="214.3" cy="152.9" r=".32"/>
<circle cx="144.9" cy="154.7" r=".32"/>
<circle cx="191.2" cy="161.8" r=".32"/>
<circle cx="144.9" cy="165.3" r=".32"/>
<circle cx="150.3" cy="165.3" r=".32"/>
<circle cx="170.7" cy="23.1" r=".32"/>
<circle cx="211.6" cy="23.1" r=".32"/>
<circle cx="170.7" cy="24.9" r=".32"/>
<circle cx="163.6" cy="48" r=".32"/>
<circle cx="160" cy="51.5" r=".32"/>
<circle cx="202.7" cy="53.3" r=".32"/>
<circle cx="161.8" cy="60.4" r=".32"/>
<circle cx="229.4" cy="62.2" r=".32"/>
<circle cx="227.6" cy="69.3" r=".32"/>
<circle cx="268.5" cy="69.3" r=".32"/>
<circle cx="270.3" cy="69.3" r=".32"/>
<circle cx="270.3" cy="78.2" r=".32"/>
<circle cx="209.8" cy="85.3" r=".32"/>
</g>
<text font-size="6.2" fill="#f00" x="134.3" y="110.1">RS485</text>
<text font-size="4.2" fill="#f00" x="133.4" y="16">GPS</text>
<g font-size="4.2">
<text x="71.2" y="39.1">1V8 GPIO</text>
<text x="15.2" y="49.8">ADC</text>
<text x="24.9" y="107.6">UART</text>
<text x="32.9" y="147.6">UART1</text>
<text x="32.9" y="168.9">UART2</text>
</g>
<text font-size="3.9" x="228.9" y="193.3">Boardcon Inc.</text>
<text font-size="3.3" fill="#f00" x="251.3" y="188.9">Boardcon Confidential</text>
<text font-size="3" x="235.3" y="203.5">EM3566</text>
<text font-size="2.3" x="235.3" y="197.5">GPIO/UART</text>
<text font-size="2.1" x="270.9" y="203.4">Yhg</text>
<g font-size="1.8" fill="#000080">
<text x="90.7" y="47.8">CON4</text>
<text x="90.7" y="49.6">CIF</text>
</g>
<g font-size="1.6">
<text x="186.7" y="15.5">V3 20220531</text>
<text x="174" y="22.7">3</text>
<text x="174" y="21">4</text>
<text x="180.9" y="22.7">1</text>
<text x="195.6" y="22.6">Keep 50 OHM</text>
<text x="174" y="24.5">2</text>
<text x="176.1" y="31.3">GSC/SMD</text>
<text x="175.7" y="38.7">1</text>
<text x="175.7" y="40.5">2</text>
<text x="196.9" y="40.5">17</text>
<text x="196.9" y="38.7">18</text>
<text x="175.7" y="42.3">3</text>
<text x="175.7" y="44.1">4</text>
<text x="175.7" y="45.8">5</text>
<text x="175.7" y="47.6">6</text>
<text x="196.9" y="45.8">14</text>
<text x="196.9" y="47.6">13</text>
<text x="196.9" y="44.1">15</text>
<text x="196.9" y="42.3">16</text>
<text x="32" y="51.2">VDDIO_18</text>
<text x="88.6" y="53">1</text>
<text x="90.7" y="51.2">DIP/7X2P/P2.0</text>
<text x="99.1" y="53">2</text>
<text x="148.7" y="48.4">VCC_RTC</text>
<text x="148.7" y="51.9">VDD_GPS</text>
<text x="175.7" y="53">9</text>
<text x="175.7" y="49.4">7</text>
<text x="175.7" y="51.2">8</text>
<text x="196.9" y="53">10</text>
<text x="196.9" y="51.2">11</text>
<text x="196.9" y="49.4">12</text>
<text x="38.8" y="54.7">1</text>
<text x="38.8" y="56.5">2</text>
<text x="38.8" y="58.3">3</text>
<text x="88.6" y="54.7">3</text>
<text x="88.6" y="56.5">5</text>
<text x="88.6" y="58.3">7</text>
<text x="99.1" y="54.7">4</text>
<text x="99.1" y="56.5">6</text>
<text x="99.1" y="58.3">8</text>
<text x="222.3" y="58.3">VDD5V</text>
<text x="38.8" y="60.1">4</text>
<text x="74" y="62.6">VDDIO_18</text>
<text x="87.7" y="61.8">11</text>
<text x="87.7" y="63.6">13</text>
<text x="88.6" y="60.1">9</text>
<text x="99.1" y="60.1">10</text>
<text x="99.1" y="61.8">12</text>
<text x="99.1" y="63.6">14</text>
<text x="105" y="62.6">VDDIO_18</text>
<text x="185" y="60.1">MAX-7</text>
<text x="243.6" y="65.4">SOT23-5</text>
<text x="266.4" y="65.1">VDD_GPS</text>
<text x="241.5" y="69">1</text>
<text x="260.9" y="69">5</text>
<text x="206" y="72.2">VDD_GPS</text>
<text x="241.5" y="74.3">2</text>
<text x="241.5" y="79.6">3</text>
<text x="260.9" y="79.6">4</text>
<text x="150.5" y="85.7">VDD_GPS</text>
<text x="63.7" y="104.2">VCC3V3_SYS</text>
<text x="67.2" y="112.6" transform="rotate(-90 67.2 112.6)">1</text>
<text x="77" y="112.6" transform="rotate(-90 77 112.6)">1</text>
<text x="67.2" y="117.7" transform="rotate(-90 67.2 117.7)">2</text>
<text x="69.4" y="115.2">C0603</text>
<text x="69.4" y="117">X5R</text>
<text x="69.4" y="118.8">6.3V</text>
<text x="77" y="117.7" transform="rotate(-90 77 117.7)">2</text>
<text x="79.2" y="115.2">C0402</text>
<text x="79.2" y="117">X5R</text>
<text x="79.2" y="118.8">16V</text>
<text x="155.6" y="131.2">VDD5V</text>
<text x="66.7" y="142.8">VCC3V3_SYS</text>
<text x="72.6" y="147.2">1</text>
<text x="72.6" y="149">2</text>
<text x="162.4" y="149">1</text>
<text x="178.2" y="149">8</text>
<text x="184.1" y="145.5">VDD5V</text>
<text x="230" y="147.2">2</text>
<text x="72.6" y="150.7">3</text>
<text x="72.6" y="152.5">4</text>
<text x="162.4" y="150.7">2</text>
<text x="162.4" y="152.5">3</text>
<text x="162.4" y="154.3">4</text>
<text x="178.2" y="154.3">5</text>
<text x="178.2" y="152.5">6</text>
<text x="178.2" y="150.7">7</text>
<text x="230" y="150.7">1</text>
<text x="157" y="158.8" transform="rotate(-90 157 158.8)">3</text>
<text x="166.3" y="157.9">SOP8</text>
<text x="232.1" y="157.7">DIP2_2.0</text>
<text x="66.7" y="162.3">VCC3V3_SYS</text>
<text x="72.6" y="166.8">1</text>
<text x="150" y="165">1</text>
<text x="162" y="165.7">SOT23</text>
<text x="72.6" y="168.5">2</text>
<text x="72.6" y="170.3">3</text>
<text x="72.6" y="172.1">4</text>
<text x="157" y="169.2" transform="rotate(-90 157 169.2)">2</text>
<text x="195.6" y="168.6">VDD5V</text>
<text x="229.1" y="172.1">1</text>
<text x="229.1" y="173.9">2</text>
<text x="229.1" y="175.6">3</text>
<text x="241.8" y="175.5">V3 20220531</text>
<text x="231.2" y="181">DIP3P_XH2.54</text>
<text x="228.2" y="195.1">Title</text>
<text x="278" y="193.3">+86-755-27571591</text>
<text x="228.2" y="204">A3</text>
<text x="228.5" y="200.7">Size</text>
<text x="233.9" y="200.6">Document Number</text>
<text x="268.2" y="200.6">Drawn</text>
<text x="287.2" y="200.4">Rev</text>
<text x="288.6" y="202.4">3</text>
<text x="228.7" y="205.7">Date:</text>
<text x="237.1" y="205.7">Tuesday, May 31, 2022</text>
<text x="268.2" y="205.7">Sheet</text>
<text x="276.4" y="205.7">12</text>
<text x="282" y="205.7">of</text>
<text x="287.5" y="205.7">14</text>
</g>
<g font-size="1.6" fill="#000080">
<text x="176.1" y="18.3">P8</text>
<text x="176.1" y="29.2">NC/IPEX</text>
<text x="190.3" y="35.2">MU4</text>
<text x="218" y="37">L51</text>
<text x="218" y="39.1">NC/47nH</text>
<text x="215.7" y="46.9">C2028</text>
<text x="42.7" y="52.1">J18</text>
<text x="215.9" y="51.1">NC/0.1uF</text>
<text x="154.7" y="56.6">C2029</text>
<text x="164.2" y="55.8">C2030</text>
<text x="164.3" y="59.9">NC/33NF</text>
<text x="185" y="58.3">NC/ST-91-U7</text>
<text x="38.6" y="64.7">SIP_4PIN_2.0MM</text>
<text x="154.7" y="60.1">NC/33NF</text>
<text x="217" y="63.7">C2031</text>
<text x="217" y="65.4">10uF/10V</text>
<text x="230" y="62.9">C2032</text>
<text x="243.6" y="61.9">U20</text>
<text x="243.6" y="63.7">NC/R1131N331D</text>
<text x="230.1" y="67.1">0.1uF</text>
<text x="272.6" y="71.8">C2034</text>
<text x="211.6" y="77.9">R453</text>
<text x="259.6" y="74.3">C2033</text>
<text x="259.6" y="76.1">NC/10uF/10V</text>
<text x="272.8" y="75.9">NC/0.1uF</text>
<text x="211.6" y="79.7">NC/10K</text>
<text x="163.6" y="85">R454</text>
<text x="170.7" y="85">NC/0R GPSVDDIO</text>
<text x="210.4" y="87.8">C54</text>
<text x="210.6" y="91.9">NC/0.1uF</text>
<text x="69.4" y="111.7">C130</text>
<text x="69.4" y="113.5">10uF</text>
<text x="79.2" y="111.7">C135</text>
<text x="79.2" y="113.5">100nF</text>
<text x="189.4" y="136.6">R375</text>
<text x="201.9" y="134.8">R376</text>
<text x="207.2" y="134.8">10R</text>
<text x="138" y="141">R438</text>
<text x="138" y="143.1">NC/10K</text>
<text x="159.2" y="138.3">R377</text>
<text x="159.2" y="140.1">10K</text>
<text x="191.2" y="140.1">10K</text>
<text x="217.1" y="141.9">R378</text>
<text x="76.5" y="144.6">J11</text>
<text x="139.6" y="149">R437</text>
<text x="145" y="149">1K</text>
<text x="166.3" y="145.5">U90</text>
<text x="166.3" y="147.2">SN75176B</text>
<text x="217.1" y="144">120R</text>
<text x="232.1" y="144.6">JP2</text>
<text x="200.1" y="150.8">R439</text>
<text x="205.4" y="150.8">10R</text>
<text x="232.1" y="155.4">2Pin_Jumper</text>
<text x="72.4" y="157.2">SIP_4PIN_2.0MM</text>
<text x="147.8" y="157.9">R424</text>
<text x="147.8" y="160">10K</text>
<text x="162" y="161.5">Q16</text>
<text x="180.5" y="157.9">C293</text>
<text x="180.5" y="161.5">0.1uF</text>
<text x="201.1" y="157.9">R440</text>
<text x="201.1" y="160">10K</text>
<text x="76.5" y="164.1">J12</text>
<text x="132.5" y="165">R423</text>
<text x="137.8" y="165">NC/10K</text>
<text x="162" y="163.6">BSS138</text>
<text x="232.8" y="169.6">J32</text>
<text x="72.4" y="176.7">SIP_4PIN_2.0MM</text>
<text x="231.2" y="179.2">RS485</text>
</g>
<g font-size="1.6" fill="#f00">
<text x="153.3" y="40.3">UART3_RX_M0</text>
<text x="153.3" y="42.1">UART3_TX_M0</text>
<text x="204.9" y="45.9">RFVCC</text>
<text x="67.8" y="53.7">CIF_8BIT_CLKIN</text>
<text x="105.3" y="53.9">CIF_8BIT_HREF</text>
<text x="165.7" y="49.4">GPSVDDIO</text>
<text x="165.7" y="53">GPSRST</text>
<text x="202.9" y="51">GPS_RFIN</text>
<text x="10" y="57.3">SARADC_VIN2_HP_HOOK</text>
<text x="19.6" y="59.1">SARADC_VIN3</text>
<text x="70.4" y="55.5">CIF_8BIT_D7</text>
<text x="73.3" y="57.3">CIF_8BIT_D5</text>
<text x="73.3" y="59.1">CIF_8BIT_D3</text>
<text x="105" y="57.3">CIF_8BIT_D4</text>
<text x="105" y="59.1">CIF_8BIT_D2</text>
<text x="105.3" y="55.7">CIF_8BIT_D6</text>
<text x="73.3" y="60.8">CIF_8BIT_D1</text>
<text x="105" y="60.8">CIF_8BIT_D0</text>
<text x="229.8" y="79.7">PWM5</text>
<text x="196" y="85">GPSRST</text>
<text x="20.5" y="119.5">UART4_RX_M0</text>
<text x="20.5" y="124.8">UART5_TX_M1</text>
<text x="20.5" y="121.3">UART4_TX_M0</text>
<text x="20.5" y="123.1">UART5_RX_M1</text>
<text x="220" y="136.4">RS485_B</text>
<text x="114.4" y="142.6">UART3_RX_M0</text>
<text x="51.9" y="148.8">UART4_TX_M0</text>
<text x="51.9" y="150.6">UART4_RX_M0</text>
<text x="114" y="155.1">UART3_TX_M0</text>
<text x="218.2" y="157.7">RS485_A</text>
<text x="122" y="165.7">PWM5</text>
<text x="51.9" y="168.4">UART5_TX_M1</text>
<text x="51.9" y="170.1">UART5_RX_M1</text>
<text x="215.5" y="173.7">RS485_B</text>
<text x="215.5" y="175.5">RS485_A</text>
</g>
<g font-size="1.6" fill="#004080">
<text x="178.7" y="39.8">GND</text>
<text x="178.7" y="41.6">TX_OUT</text>
<text x="186" y="39.8">RESERVED</text>
<text x="190.8" y="41.6">SCL2</text>
<text x="178.7" y="43.4">RX_IN</text>
<text x="178.7" y="45.2">TUMEPUL V_ANT/NC</text>
<text x="178.7" y="46.9">EXTINT</text>
<text x="188.4" y="46.9">VCC_RF</text>
<text x="190.6" y="43.4">SDA2</text>
<text x="178.7" y="50.5">VCC_IO</text>
<text x="178.7" y="52.3">VCC</text>
<text x="178.7" y="48.7">V_BCKP</text>
<text x="189.2" y="48.7">ANTON</text>
<text x="190.1" y="52.3">RF_IN</text>
<text x="191.2" y="50.5">GND</text>
<text x="41.8" y="55.8">1</text>
<text x="41.8" y="57.6">2</text>
<text x="41.8" y="59.4">3</text>
<text x="91.6" y="54.1">1</text>
<text x="91.6" y="55.8">3</text>
<text x="91.6" y="57.6">5</text>
<text x="91.6" y="59.4">7</text>
<text x="96.1" y="54.1">2</text>
<text x="96.1" y="55.8">4</text>
<text x="96.1" y="57.6">6</text>
<text x="96.1" y="59.4">8</text>
<text x="178.7" y="54.1">VRESET</text>
<text x="191.2" y="54.1">GND</text>
<text x="41.8" y="61.2">4</text>
<text x="91.6" y="61.2">9</text>
<text x="91.6" y="63">11</text>
<text x="91.6" y="64.7">13</text>
<text x="95.2" y="61.2">10</text>
<text x="95.2" y="63">12</text>
<text x="95.2" y="64.7">14</text>
<text x="244.5" y="70.1">IN</text>
<text x="255.4" y="70.1">OUT</text>
<text x="244.5" y="75.4">GND</text>
<text x="244.5" y="80.7">EN</text>
<text x="256.5" y="80.7">NC</text>
<text x="75.6" y="148.3">1</text>
<text x="233" y="148.3">2</text>
<text x="75.6" y="150.1">2</text>
<text x="75.6" y="151.8">3</text>
<text x="75.6" y="153.6">4</text>
<text x="165.4" y="150.1">R</text>
<text x="165.4" y="151.8">/RE</text>
<text x="165.4" y="153.6">DE</text>
<text x="165.4" y="155.4">D</text>
<text x="172.5" y="155.4">GND</text>
<text x="172.7" y="150.1">VCC</text>
<text x="175" y="153.6">A</text>
<text x="175" y="151.8">B</text>
<text x="233" y="151.8">1</text>
<text x="75.6" y="167.9">1</text>
<text x="75.6" y="169.6">2</text>
<text x="75.6" y="171.4">3</text>
<text x="75.6" y="173.2">4</text>
<text x="232.1" y="173.2">1</text>
<text x="232.1" y="175">2</text>
<text x="232.1" y="176.7">3</text>
</g>
<g font-size="1.4">
<text x="255.3" y="191.6">Room702-710, XinAn Business Building, 45Zone,</text>
<text x="255.3" y="193.3">BaoAn District,Shenzhen China</text>
</g>
<g font-size="1.3">
<text x="30.8" y="1.3">5</text>
<text x="88.9" y="1.3">4</text>
<text x="146.9" y="1.3">3</text>
<text x="205" y="1.3">2</text>
<text x="263.1" y="1.3">1</text>
<text x=".5" y="28.4">D</text>
<text x="292.6" y="28.4">D</text>
<text x=".5" y="79.5">C</text>
<text x="292.6" y="79.5">C</text>
<text x=".5" y="130.6">B</text>
<text x="292.6" y="130.6">B</text>
<text x=".5" y="181.7">A</text>
<text x="292.6" y="181.7">A</text>
<text x="30.8" y="207.4">5</text>
<text x="88.9" y="207.4">4</text>
<text x="146.9" y="207.4">3</text>
<text x="205" y="207.4">2</text>
<text x="263.1" y="207.4">1</text>
</g>
</svg>
